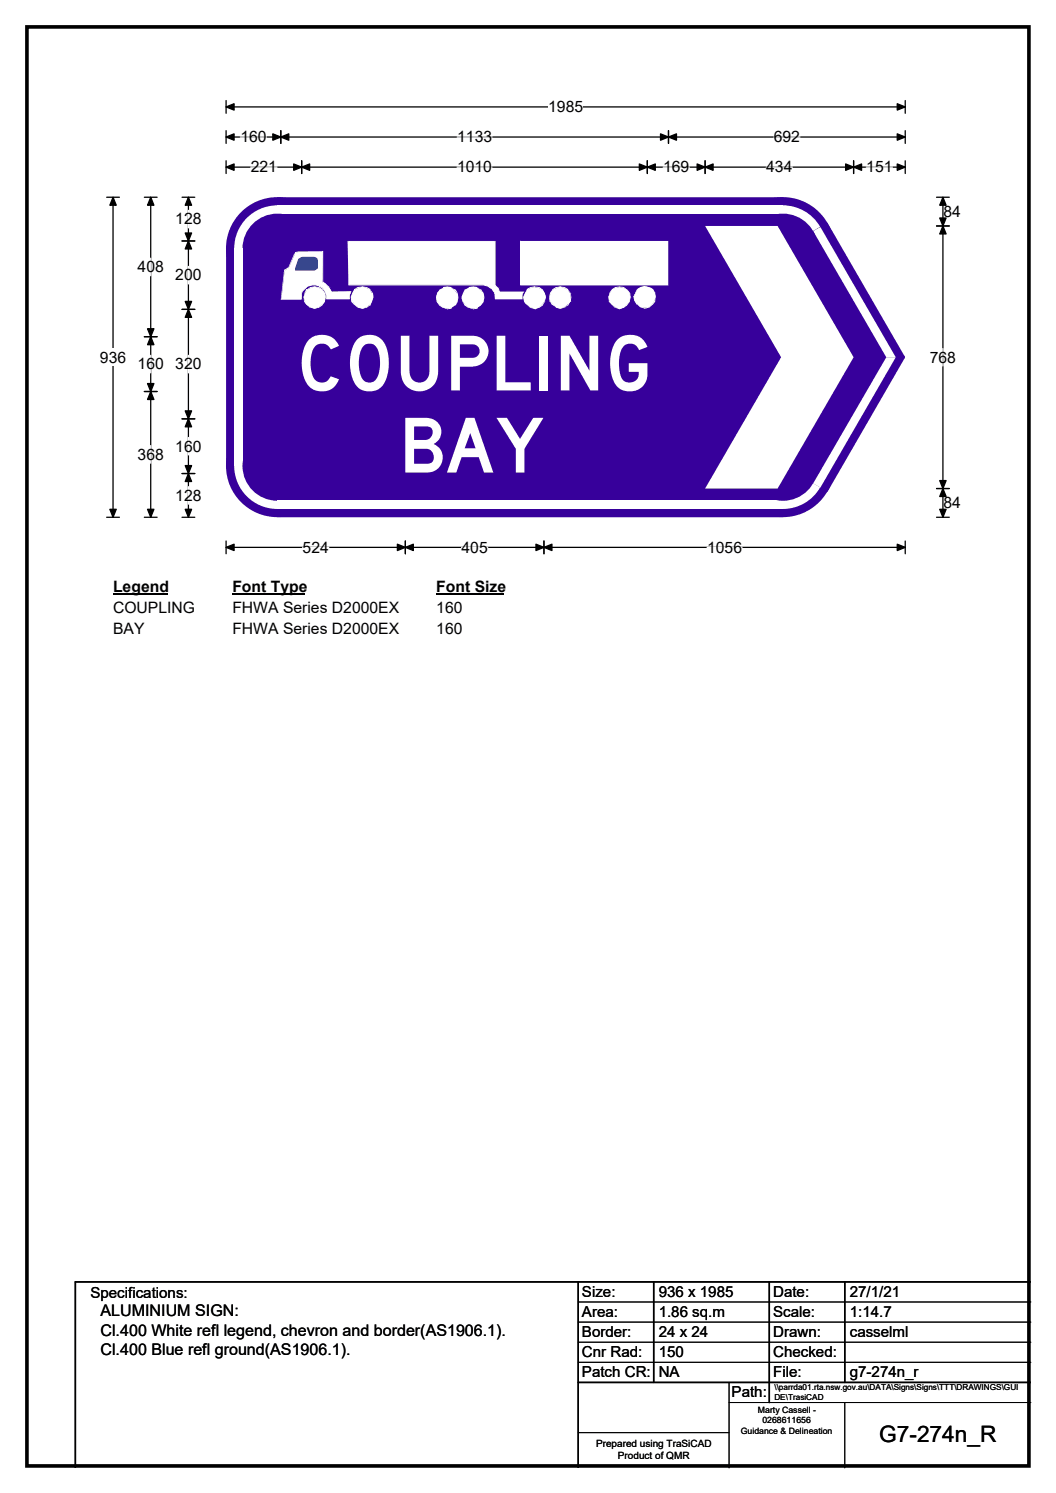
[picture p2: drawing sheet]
<svg xmlns="http://www.w3.org/2000/svg" width="210mm" height="297mm" viewBox="0 0 210 297" stroke-linecap="round" stroke-linejoin="round" font-family="sans-serif">
<path d="M5.4 5.4h199.2v286.3h-199.2z" fill="none" stroke="#000" stroke-width=".72"/>
<path d="M45 21.3h135M45 20v2.5M180 20v2.5" fill="none" stroke="#000" stroke-width=".25"/>
<path d="M45 21.3l1.5-.7v1.3zM178.4 20.6l1.6 .7-1.6 .6z" fill="#000" stroke="#000" stroke-width=".25"/>
<path d="M109 19.5h7v3.5h-7z" fill="#fff"/>
<g fill="none" stroke="#000" stroke-width=".25">
<path d="M21.2 39.2h2.5M22.5 39.2v63.7M45 27.3h135M45 26v2.5M45 32v2.5M45 33.3h135M55.8 26v2.5M60 32v2.5M128.7 32v2.5M132.9 26v2.5M140.2 32v2.5M169.7 32v2.5"/>
<path d="M180 26v2.5M180 32v2.5M21.2 102.9h2.5M45 107.6v2.6M45 108.9h135M80.6 107.6v2.6M108.2 107.6v2.6M180 107.6v2.6"/>
</g>
<g fill="#000" stroke="#000" stroke-width=".25">
<path d="M22.5 39.2l.6 1.6h-1.3zM45 27.3l1.5-.7v1.3zM45 33.3l1.5-.7v1.3zM55.8 27.3l1.6-.7v1.3zM54.3 26.6l1.5 .7-1.5 .6zM60 33.3l1.6-.7v1.3zM58.4 32.6l1.6 .7-1.6 .6zM127.1 32.6l1.6 .7-1.6 .6zM128.7 33.3l1.6-.7v1.3zM131.3 26.6l1.6 .7-1.6 .6zM132.9 27.3l1.6-.7v1.3zM138.6 32.6l1.6 .7-1.6 .6z"/>
<path d="M140.2 33.3l1.6-.7v1.3zM168.1 32.6l1.6 .7-1.6 .6zM169.7 33.3l1.6-.7v1.3zM178.4 26.6l1.6 .7-1.6 .6zM178.4 32.6l1.6 .7-1.6 .6zM21.8 101.3h1.3l-.6 1.6zM45 108.9l1.5-.6v1.2zM80.6 108.9l1.6-.6v1.2zM79 108.3l1.6 .6-1.6 .6zM106.6 108.3l1.6 .6-1.6 .6zM108.2 108.9l1.5-.6v1.2zM178.4 108.3l1.6 .6-1.6 .6z"/>
</g>
<path d="M47.8 27.3h5.2M49.9 33.3h5.2M90.9 33.3h6.9M90.9 27.3h7M131.9 33.3h5.2M152.4 33.3h5.2M153.9 27.3h5.2M172.3 33.3h5.2M60.2 108.9h5.2M91.8 108.9h5.2M140.6 108.9h7" fill="none" stroke="#fff" stroke-width=".25"/>
<path d="M19.9 69.3h5.2v3.5h-5.2z" fill="#fff"/>
<g fill="none" stroke="#000" stroke-width=".25">
<path d="M28.7 39.2h2.5M30 39.2v63.7M36.2 39.2h2.5M37.5 39.2v63.7M186.2 39.2h2.6M187.5 39.2v63.7M36.2 47.9h2.5M186.2 45h2.6M28.7 67h2.5M28.7 77.9h2.5M36.2 61.6h2.5M36.2 83.3h2.5"/>
<path d="M36.2 94.2h2.5M186.2 97.2h2.6M28.7 102.9h2.5M36.2 102.9h2.5M186.2 102.9h2.6"/>
</g>
<g fill="#000" stroke="#000" stroke-width=".25">
<path d="M30 39.2l.6 1.6h-1.3zM37.5 39.2l.6 1.6h-1.3zM187.5 39.2l.6 1.6h-1.2zM37.5 47.9l.6 1.6h-1.3zM36.8 46.4h1.3l-.6 1.5zM187.5 45l.6 1.5h-1.2zM186.9 43.4h1.2l-.6 1.6zM30 67l.6 1.6h-1.3zM29.3 76.3h1.3l-.6 1.6zM29.3 65.4h1.3l-.6 1.6zM30 77.9l.6 1.6h-1.3zM36.8 60h1.3l-.6 1.6z"/>
<path d="M37.5 61.6l.6 1.5h-1.3zM36.8 81.7h1.3l-.6 1.6zM37.5 83.3l.6 1.6h-1.3zM36.8 92.6h1.3l-.6 1.6zM37.5 94.2l.6 1.6h-1.3zM186.9 95.6h1.2l-.6 1.6zM187.5 97.2l.6 1.6h-1.2zM29.3 101.3h1.3l-.6 1.6zM36.8 101.3h1.3l-.6 1.6zM186.9 101.3h1.2l-.6 1.6z"/>
</g>
<path d="M30 51.4v3.5M37.5 41.8v3.5M37.5 53v3.5M30 70.7v3.5M37.5 70.7v3.5M187.5 69.3v3.5M30 88.6v3.6M37.5 87v3.5M37.5 96.8v3.5" fill="none" stroke="#fff" stroke-width=".25"/>
<path d="M22.5 114.9h10.7v3.5h-10.7z" fill="#fff"/>
<path d="M22.5 118.2h10.7" fill="none" stroke="#000" stroke-width=".32"/>
<path d="M46.2 114.9h14.4v3.5h-14.4z" fill="#fff"/>
<path d="M46.2 118.2h14.4" fill="none" stroke="#000" stroke-width=".32"/>
<path d="M86.8 114.9h13.4v3.5h-13.4z" fill="#fff"/>
<path d="M86.8 118.2h13.4" fill="none" stroke="#000" stroke-width=".32"/>
<g fill="#fff">
<path d="M22.5 119.1h16.2v3.5h-16.2z"/>
<path d="M46.2 119.1h33.1v3.5h-33.1z"/>
<path d="M86.8 119.1h5.2v3.5h-5.2z"/>
<path d="M22.5 123.3h6.2v3.5h-6.2z"/>
<path d="M46.2 123.3h33.1v3.5h-33.1z"/>
<path d="M86.8 123.3h5.2v3.5h-5.2z"/>
</g>
<g fill="#37009b">
<path d="M45 49.4l10.2-10.2h100.5l8.8 5.1 15.4 26.6v.3l-15.4 26.6-8.8 5.1h-100.5l-10.2-10.2z" fill-rule="evenodd"/>
<circle cx="55.1" cy="49.4" r="10.2"/>
<circle cx="55.1" cy="92.7" r="10.2"/>
<circle cx="155.7" cy="92.7" r="10.2"/>
<circle cx="179.6" cy="71.1" r=".34"/>
<circle cx="155.7" cy="49.4" r="10.2"/>
</g>
<g fill="#fff">
<path d="M55.2 40.9h100.5v1.6h-100.5z" fill-rule="evenodd"/>
<path d="M49.1 43.4a8.6 8.6 0 0 1 6-2.5v8.5h-8.5a8.6 8.6 0 0 1 2.5-6z" fill-rule="evenodd"/>
</g>
<circle cx="55.2" cy="49.4" r="6.9" fill="#37009b"/>
<g fill="#fff">
<path d="M46.6 49.4h1.6v43.3h-1.6z" fill-rule="evenodd"/>
<path d="M46.6 92.6v.1h8.5v8.6a8.6 8.6 0 0 1-8.5-8.7z" fill-rule="evenodd"/>
</g>
<circle cx="55.2" cy="92.7" r="6.9" fill="#37009b"/>
<g fill="#fff">
<path d="M55.2 99.7h100.5v1.6h-100.5z" fill-rule="evenodd"/>
<path d="M155.7 92.7l7.4 4.3a8.5 8.5 0 0 1-7.5 4.3h.1z" fill-rule="evenodd"/>
</g>
<circle cx="155.7" cy="92.7" r="6.9" fill="#37009b"/>
<g fill="#fff">
<path d="M176.2 71.1h1.9l-15 25.9-1.4-.8z"/>
<path d="M161.7 46l1.4-.8 15 25.9h-1.9z"/>
<path d="M155.6 40.9a8.6 8.6 0 0 1 7.5 4.2l-7.4 4.3v-8.5z" fill-rule="evenodd"/>
</g>
<circle cx="155.7" cy="49.4" r="6.9" fill="#37009b"/>
<g fill="#fff">
<path d="M140.2 45h14.4l15.1 26.1-15.1 26.1h-14.4l15.1-26.1z" fill-rule="evenodd"/>
<path d="M103.5 48h.2v8.7h-.2zM103.5 56.7v.1zM103.5 56.7h29.3v.1h-29.3zM132.8 56.7l.1 .1zM132.7 48h.2v8.7h-.2zM132.8 47.9l.1 .1zM103.5 47.9h29.3v.1l-29.3 .1zM103.5 47.9v.1z" fill-rule="evenodd"/>
<path d="M104.9 57.6a2.52 2.52 0 0 1 3 0 1.94 1.94 0 0 1-.1 3l-.6 .6a2.52 2.52 0 0 1-3-1.2l-.1-.9z" fill-rule="evenodd"/>
<path d="M104 59.1h.2l.2 .9h-.2zM104.4 59.8l.5 .7-.3 .1-.4-.6zM104.6 60.6h.2zM104.8 60.5l.7 .6-.1 .1zM105.4 61.1v.1zM105.5 61.1l.9 .1v.3l-1-.3zM106.4 61.4v.1zM106.4 61.2l.8-.1-.8 .4zM107.2 61.2h.1zM107.2 61.1l.6-.5 .1 .2-.6 .4zM107.8 60.6l.1 .2zM108.2 60h.1l-.4 .8-.1-.2zM108.2 60h.1zM108.3 59.1h.2l-.2 .9h-.1zM108.2 58.4l.3 .7h-.2zM107.9 57.6l.4 .8-.1 .1-.4-.8zM107.3 57.1l.6 .5-.1 .1-.6-.4zM107.2 57.1h.1l-.1 .2zM106.2 57l1 .1v.2l-1-.2zM106.2 57v.1zM105.5 57.1l.7-.1 .2 .1-.9 .2zM105.5 57.1v.2zM104.8 57.5l.7-.4v.2l-.6 .4zM104.8 57.5l.1 .1zM104.8 57.6h.1l-.4 .8-.1-.1zM104.4 58.3l.1 .1-.3 .7h-.2zM104 59.1h.1z" fill-rule="evenodd"/>
<path d="M109.9 57.6l1.5-.6 .8 .3a2.06 2.06 0 0 1 1.3 1.9 2.06 2.06 0 0 1-1.3 1.9l-.8 .3a2.62 2.62 0 0 1-2.1-2.3l.2-.8z" fill-rule="evenodd"/>
<path d="M109.2 59.1l.3 .7-.2 .2zM109.4 59.8l-.1 .2zM109.5 59.8l.4 .7-.2 .1-.3-.6zM109.7 60.6h.2zM109.7 60.6l.2-.1 .7 .6zM110.6 61.1v.1zM110.6 61l.8 .2v.2l-.8-.2zM111.4 61.2l.8-.1-.8 .3zM112.2 61.1v.1zM112.2 61.1l.7-.5v.2l-.7 .4zM112.9 60.6l.1 .2zM113.2 59.8l.2 .2-.4 .8-.1-.2zM113.4 60h.1zM113.5 59.1h.1l-.1 .9h-.3zM113.5 59.1h.1zM113.4 58.4h.1l.1 .7h-.1zM113.4 58.4h.1zM112.9 57.6l.6 .8zM113 57.5l-.1 .1zM112.2 57.1l.8 .4-.1 .2-.7-.4zM112.2 57.1v.2zM111.4 57l.8 .1v.2l-.8-.2zM110.7 57.1l.7-.1-.7 .3zM110.6 57.1l.1 .2zM109.9 57.5l.7-.4 .1 .2-.7 .3zM109.9 57.5v.1zM109.9 57.5l.1 .1-.4 .7h-.2zM109.4 58.3h.1zM109.4 58.3h.2l-.4 .8zM109.2 59.1h.1z" fill-rule="evenodd"/>
<path d="M121.7 57.6a2.2 2.2 0 0 1 2.7-.1 2.2 2.2 0 0 1 .8 2.5l-1.2 1.2-.8 .2a2.58 2.58 0 0 1-2.2-2.3z" fill-rule="evenodd"/>
<path d="M121 59.1h.1l.1 .9h-.1zM121.1 60h.1zM121.2 59.8l.5 .7-.1 .1-.5-.6zM121.6 60.6l.1-.1 .6 .6-.1 .1zM122.3 61.1l-.1 .1zM122.3 61.1l.9 .1v.3zM123.2 61.4v.1zM123.2 61.2l.8-.1-.8 .4zM123.9 61.1l.7-.5 .1 .2-.7 .4zM124.7 60.6v.2zM124.6 60.6l.6-.6-.5 .8zM125.2 59.1h.2l-.2 .9h-.1zM125.3 59.1h.1zM125.1 58.4h.2l.1 .7h-.2zM125.2 58.4h.1zM124.8 57.6l.5 .8-.2 .1-.4-.8zM124.7 57.6h.1zM124 57.1l.7 .6-.8-.4zM124 57.1v.2zM123.2 57l.8 .1v.2l-.8-.2zM123.2 57v.1zM122.3 57.1l.9-.1-.8 .3zM122.3 57.1v.2zM121.7 57.5l.6-.4 .1 .2-.7 .4zM121.7 57.5l-.1 .1zM121.6 57.6h.2l-.5 .8-.1-.1zM121.2 58.3h.1zM121.2 58.3l.1 .1-.3 .7z" fill-rule="evenodd"/>
<path d="M126.8 57.5a2.14 2.14 0 0 1 3.4 .8 2.14 2.14 0 0 1-2 2.9l-.9-.1-1.1-1.3-.2-.8z" fill-rule="evenodd"/>
<path d="M125.9 59.1l.3-.1 .2 .8h-.2zM126.2 59.8h.2l.4 .7-.2 .1zM126.7 60.5l-.1 .1zM126.7 60.5l.7 .5-.1 .1zM127.4 61l.8 .2v.2l-.9-.3zM128.2 61.2v.2zM128.2 61.2l.8-.2v.2l-.8 .2zM129 61.1l.2 .1zM129 61l.6-.5 .2 .1-.6 .5zM129.6 60.6h.2zM130.2 59.8l.1 .2-.5 .6-.2-.1zM130.2 59.8l.1 .2zM130.3 59l.1 .1-.1 .9-.1-.2zM130.4 59v.1zM130.2 58.4h.1l.1 .6-.1 .1zM130.3 58.3v.1zM129.6 57.6l.2-.1 .5 .8-.1 .1zM129.8 57.5v.1zM129 57.3l.2-.2 .6 .4-.2 .1zM129 57.1h.2zM128.1 56.9l.9 .2v.2l-.9-.2zM128.1 56.9v.1zM127.4 57.1l.7-.2v.2l-.7 .2zM126.7 57.5l.7-.4v.2l-.6 .3zM126.7 57.5h.1zM126.7 57.5l.1 .1-.3 .7-.1-.2zM126.4 58.1v.2zM126.4 58.3h.1l-.5 .8-.1-.1zM125.9 59h.1l-.1 .1z" fill-rule="evenodd"/>
<path d="M69.3 48h29.1v8.8l.7 .5 .2 .7h4.8l-.3 .8v.7h-5.4a2.46 2.46 0 0 0-2.3-2.8h-26.8z" fill-rule="evenodd"/>
<path d="M69.1 48h.3v8.7h-.1zM69.3 56.7v.1zM69.3 56.7h26.8v.1h-26.8zM96.1 56.7h.4v.2zM96.5 56.7v.1zM96.5 56.7l.4 .1v.2l-.4-.1zM96.9 56.8v.1zM96.9 56.8l.7 .3-.2 .2-.5-.3zM97.4 57.1h.2zM97.4 57.3l.2-.2 .3 .5zM97.9 57.5h.1l-.1 .1zM97.8 57.6l.2-.1 .3 .5-.1 .1zM98.2 58h.1zM98.2 58.1l.1-.1 .1 .5-.1 .2zM98.4 58.5v.2zM98.3 58.7h.1l.1 .8h-.1zM98.4 59.4h5.4v.1h-5.4zM103.8 59.5h.1zM103.8 58.8h.1v.7h-.2zM104 58h.1l-.3 .8zM104.1 58h.1zM99.3 58h4.8v.1h-4.8zM99.3 58v.1zM99 57.4l.2-.1 .2 .7-.1 .1zM99.1 57.3h.1zM98.4 56.8l.1-.1 .6 .6-.1 .1zM98.3 56.8h.1zM98.3 48h.2v8.8h-.2zM98.4 47.9l.1 .1zM69.3 47.9h29.1v.2h-29.1zM69.1 47.9l.2 .1z" fill-rule="evenodd"/>
<path d="M92.5 57.6a2.19 2.19 0 0 1 3.7 1.2 2.19 2.19 0 0 1-3 2.4l-.8-.6-.6-1.5z" fill-rule="evenodd"/>
<path d="M92 59.1l.2 .9h-.2l-.2-.7zM92 60h.1zM92 60l.5 .6-.1 .2zM92.4 60.6v.2zM92.5 60.6l.7 .5-.2 .1-.6-.4zM93 61.2h.2zM93.2 61.1l.9 .4zM94.1 61.4v.1zM94.1 61.4l.8-.3v.3l-.8 .1zM94.9 61.2v.2zM94.8 61.1l.7-.5 .1 .2-.7 .4zM95.9 60l.2 .2-.5 .6-.1-.2zM96.1 60v.2zM96.1 59.1l.2 .2-.2 .9-.2-.2zM96.2 59.1l.1 .2zM95.9 58.5h.3l.1 .6-.2 .2zM96.2 58.4l-.1 .1zM95.7 57.6l.5 .8-.3 .1-.3-.8zM95.7 57.6l-.1 .1zM94.8 57.4l.1-.1 .8 .3-.1 .1zM94.9 57.1v.2zM94.1 57l.8 .1v.3l-.8-.1zM94.1 57v.1zM93.2 57.1l.9-.1v.3l-.7 .1zM93.2 57.1v.2zM92.5 57.6l.7-.3 .2 .1-.9 .3zM92.4 57.6h.1zM92.4 57.6l.3 .1-.5 .7-.1-.1zM92.1 58.3l.1 .1zM92.1 58.3l.2 .1-.3 .9-.2-.2zM91.8 59.1v.2z" fill-rule="evenodd"/>
<path d="M87.5 57.6a2.16 2.16 0 0 1 3.2 .5 2.16 2.16 0 0 1-.9 3.1 2.21 2.21 0 0 1-3.1-2.1z" fill-rule="evenodd"/>
<path d="M86.8 59.1l.2 .9h-.2l-.1-.7zM86.8 60h.1zM86.8 60h.2l.5 .6-.1 .2zM87.4 60.6v.2zM87.5 60.6l.6 .5-.1 .1-.6-.4zM88 61.2h.1zM88.1 61.1l.8 .4zM88.9 61.4v.1zM88.9 61.4l.9-.3v.3l-.9 .1zM89.8 61.2v.2zM89.7 61.1l.7-.5v.2l-.6 .4zM90.4 60.8h.2zM90.3 60.6l.5-.6 .1 .2-.3 .6zM90.9 60v.2zM90.9 59.1l.2 .2-.2 .9-.1-.2zM91 59.1l.1 .2zM90.8 58.5h.2l.1 .6-.2 .2zM91 58.4l-.1 .1zM90.4 57.7l.2-.1 .4 .8-.1 .1zM90.4 57.7l.2-.1zM89.8 57.3l.8 .3-.2 .1zM89.8 57.1v.2zM88.9 57l.9 .1v.3l-.9-.1zM88.9 57v.1zM88.1 57.1l.8-.1v.3l-.7 .1zM88.1 57.1l.1 .2zM87.5 57.6l.6-.3 .1 .1-.7 .3zM87.5 57.6l.1 .1-.4 .7-.3-.1zM86.9 58.3l.1 .1zM86.9 58.3l.3 .1-.4 .9-.1-.2zM86.7 59.1v.2z" fill-rule="evenodd"/>
<path d="M70.5 57.6l1.6-.6 .8 .3a2.06 2.06 0 0 1 1.3 1.9 2.06 2.06 0 0 1-1.3 1.9l-.8 .3a2.84 2.84 0 0 1-2.4-2.3z" fill-rule="evenodd"/>
<path d="M69.7 59.1l.5 .7-.4 .2zM70.1 59.8l-.3 .2zM69.8 60l.4-.2 .3 .7-.1 .1zM70.4 60.6h.1zM70.4 60.6l.1-.1 .6 .5-.1 .1zM71 61.1l.1 .1zM71.1 61l1 .2v.2l-1-.2zM72.1 61.2l.8-.1-.8 .3zM72.9 61.1v.1zM72.8 61.1l.7-.5v.2l-.6 .4zM73.5 60.6l.1 .2zM73.9 59.8l.1 .2-.4 .8-.2-.2zM74 59.1h.3l-.4 .9zM74.2 59.1h.1zM73.9 58.4h.3l.1 .7h-.3zM74 58.4h.2zM73.5 57.6l.7 .8h-.2zM73.6 57.5l-.1 .1zM72.9 57.1l.7 .4-.1 .2-.6-.4zM72.9 57.1v.2zM72.1 57l.8 .1v.2l-.8-.2zM71.1 57.1l1-.1v.1l-.9 .2zM71.1 57.1l.1 .2zM70.5 57.5l.6-.4 .1 .2-.7 .3zM70.5 57.5v.1zM70.5 57.5l.2 .1-.4 .7h-.2zM70.1 58.3h.1zM70.1 58.3h.2l-.6 .8z" fill-rule="evenodd"/>
<path d="M61.1 57.6l1.5-.6 .8 .3a2.06 2.06 0 0 1 1.3 1.9 2.06 2.06 0 0 1-1.3 1.9l-.8 .3a2.33 2.33 0 0 1-2.2-2.3z" fill-rule="evenodd"/>
<path d="M60.4 59.1h.1l.1 .7-.1 .2zM60.6 59.8l-.1 .2zM60.6 59.8l.5 .7-.2 .1-.4-.6zM60.9 60.6l.2-.1 .6 .5-.2 .1zM61.5 61.1l.2 .1zM61.7 61l.9 .2v.2l-.9-.2zM62.6 61.2l.8-.1-.8 .3zM63.4 61.1v.1zM63.3 61.1l.6-.5 .2 .2-.7 .4zM64.1 60.6v.2zM64.4 59.8l.2 .2-.5 .8-.2-.2zM64.6 59.1h.2l-.2 .9h-.2zM64.7 59.1h.1zM64.4 58.4h.3l.1 .7h-.2zM64.6 58.4h.1zM64.1 57.6l.6 .8h-.3zM64.1 57.5l.1 .1zM63.4 57.1l.7 .4v.2l-.8-.4zM63.4 57.1v.2zM62.6 57l.8 .1v.2l-.8-.2zM61.7 57.1l.9-.1-.8 .3zM61.7 57.1v.2zM61.1 57.5l.6-.4 .1 .2-.7 .3zM60.9 57.5l.2 .1zM60.9 57.5l.3 .1-.6 .7zM60.6 58.3h.1zM60.6 58.3h.1l-.3 .8z" fill-rule="evenodd"/>
<path d="M58.8 50.2l5.4-.2v6.2l.5 .2 .8 .9 .5 .7h3.7l-.2 .8v.7h-4.6a2.47 2.47 0 0 0-1.3-2.6 2.47 2.47 0 0 0-2.9 .5l-.7 .6-.1 1.5h-4l.7-5.4 .1-.3 .7-.5z" fill-rule="evenodd"/>
<path d="M55.9 59.4h4v.2h-4zM59.9 59.5v.1zM59.8 58.8h.2l-.1 .7h-.1zM59.8 58.7l.1 .1zM60 57.9l.2 .1-.3 .8-.1-.1zM60 57.9v.1zM60 57.9l.6-.5 .1 .1-.5 .5zM60.6 57.4h.1zM60.6 57.4l.6-.6 .1 .1-.6 .6zM61.2 56.8l.1 .1zM61.2 56.8l.8-.2v.2l-.7 .2zM62 56.6v.1zM62 56.6h.8v.2h-.8zM62.8 56.6v.1zM62.8 56.6l.7 .2v.2l-.7-.2zM63.5 56.8v.1zM63.5 56.8l.7 .5-.1 .1-.7-.4zM64.1 57.4l.1-.1 .5 .6-.1 .1zM64.6 57.9h.1zM64.6 57.9l.4 .8-.1 .1zM64.9 58.8l.1-.1zM64.9 58.8h.1v.7h-.1zM64.9 59.4h4.6v.1h-4.6zM69.4 58.8h.1v.7h-.1zM69.4 58.7l.1 .1zM69.7 58h.1l-.3 .8-.1-.1zM69.7 57.9l.1 .1zM66 58l3.7-.1v.2h-3.7zM65.7 58l.3 .1zM65.4 57.3l.6 .7h-.3zM65.5 57.1v.2zM65 56.7l.5 .4-.1 .2-.5-.5zM65 56.7v.1zM64.7 56.4l.3 .3-.1 .1-.3-.2zM64.2 56.2l.1-.2 .4 .4-.1 .2zM64.1 50h.2v6.2h-.1zM64.2 49.9l.1 .1zM59.3 50l4.9-.1v.1l-4.9 .1zM59.3 50v.1zM58.8 50.1l.5-.1-.5 .5zM58.8 50.1v.1zM58.8 50.1l.2 .1-.4 .5-.1-.1zM58.5 50.6l.1 .1zM58.5 50.6l.1 .1-1.3 2.6zM57.4 53.3v.1zM56.7 53.6l.6-.4 .1 .2-.7 .4zM56.6 53.6l.1 .2zM56.6 53.6l.2 .2-.3 .3zM56.5 54.1h.1zM56.5 54.1h.1l-.7 5.4h-.1zM55.8 59.5l.1 .1z" fill-rule="evenodd"/>
<path d="M59.1 53.8h3.5v.1h-3.5zM62.6 53.8v.1zM62.8 53.6l.1 .2-.3 .1zM62.9 53.6v.2zM62.8 53.6l.4-.2-.3 .4zM63.2 53h.1l-.2 .4zM63.2 53h.1zM63.2 51.8h.1v1.2h-.1zM63.3 51.6l-.1 .2zM63.1 51.4l.2 .2-.1 .2zM63.1 51.4h.1zM62.9 51.1l.3 .3-.1 .1-.3-.3zM62.9 51.1l-.1 .1zM62.5 50.9l.4 .2-.1 .1-.3-.1zM62.5 50.9v.2zM60.2 50.9h2.3v.2l-2.3 .1zM60.2 50.9v.2zM59.7 51.2l.5-.3 .2 .3-.6 .1zM59.7 51.2h.1zM59.3 51.5l.4-.3 .1 .1-.4 .3zM59.3 51.5l.1 .1-.8 1.8zM58.6 53.4h.1zM58.6 53.4l.2 .2-.1 .2zM58.7 53.6l.4 .3-.4-.1zM59.1 53.8v.1z" fill-rule="evenodd"/>
</g>
<path d="M103.5 48h29.3v8.7h-29.3z" fill="#fff"/>
<path d="M59.3 51.5l.9-.4 2.6 .1 .3 .2 .1 .4v1.6l-.6 .4h-3.9v-.4z" fill-rule="evenodd" fill="#283985"/>
<path d="M115 255v37M130 255v20M153 255v24M168 255v20M205 255h-190v37M115 275h90" fill="none" stroke="#000" stroke-width=".3"/>
<path d="M115 259h90M115 263h90M115 267h90M115 271h90M145 279h60M145 275v17M168 279v13M115 285h30" fill="none" stroke="#000" stroke-width=".2"/>
<g font-size="15.1" fill="#fff">
<text x="58.9" y="77.7">COUPLING</text>
<text x="79.3" y="94">BAY</text>
</g>
<text font-size="4.5" x="174.8" y="286.9">G7-274n_R</text>
<g font-size="3.2">
<text x="20" y="261.9">ALUMINIUM SIGN:</text>
<text x="20" y="265.7">Cl.400 White refl legend, chevron and border(AS1906.1).</text>
<text x="20" y="269.6">Cl.400 Blue refl ground(AS1906.1).</text>
</g>
<g font-size="3.1">
<text x="109" y="22.3">1985</text>
<text x="47.8" y="28.3">160</text>
<text x="90.9" y="28.3">1133</text>
<text x="153.9" y="28.3">692</text>
<text x="49.9" y="34.3">221</text>
<text x="90.9" y="34.3">1010</text>
<text x="131.9" y="34.3">169</text>
<text x="152.4" y="34.3">434</text>
<text x="172.3" y="34.3">151</text>
<text x="34.9" y="44.6">128</text>
<text x="187.6" y="43.1">84</text>
<text x="27.4" y="54.2">408</text>
<text x="34.9" y="55.8">200</text>
<text x="19.9" y="72.1">936</text>
<text x="27.4" y="73.5">160</text>
<text x="34.9" y="73.5">320</text>
<text x="184.9" y="72.1">768</text>
<text x="34.9" y="89.8">160</text>
<text x="27.4" y="91.4">368</text>
<text x="34.9" y="99.6">128</text>
<text x="187.6" y="101.1">84</text>
<text x="60.2" y="110">524</text>
<text x="91.8" y="110">405</text>
<text x="140.6" y="110">1056</text>
<text x="22.5" y="117.7">Legend</text>
<text x="46.2" y="117.7">Font Type</text>
<text x="86.8" y="117.7">Font Size</text>
<text x="22.5" y="121.9">COUPLING</text>
<text x="46.2" y="121.9">FHWA Series D2000EX</text>
<text x="86.8" y="121.9">160</text>
<text x="22.5" y="126.1">BAY</text>
<text x="46.2" y="126.1">FHWA Series D2000EX</text>
<text x="86.8" y="126.1">160</text>
</g>
<g font-size="3">
<text x="115.7" y="258">Size:</text>
<text x="131" y="258">936 x 1985</text>
<text x="153.7" y="258">Date:</text>
<text x="169" y="258">27/1/21</text>
<text x="18" y="258.2">Specifications:</text>
<text x="115.7" y="262">Area:</text>
<text x="131" y="262">1.86 sq.m</text>
<text x="153.7" y="262">Scale:</text>
<text x="169" y="262">1:14.7</text>
<text x="115.7" y="266">Border:</text>
<text x="115.7" y="270">Cnr Rad:</text>
<text x="131" y="266">24 x 24</text>
<text x="131" y="270">150</text>
<text x="153.7" y="266">Drawn:</text>
<text x="153.7" y="270">Checked:</text>
<text x="169" y="266">casselml</text>
<text x="115.7" y="274">Patch CR:</text>
<text x="131" y="274">NA</text>
<text x="153.7" y="274">File:</text>
<text x="169" y="274">g7-274n_r</text>
<text x="145.5" y="278">Path:</text>
</g>
<g font-size="2">
<text x="118.5" y="287.8">Prepared using TraSiCAD</text>
<text x="122.9" y="290.2">Product of QMR</text>
</g>
<g font-size="1.7">
<text x="150.7" y="281.1">Marty Cassell -</text>
<text x="147.3" y="285.2">Guidance &amp; Delineation</text>
<text x="151.6" y="283.1">0268611656</text>
</g>
<g font-size="1.6">
<text x="154" y="276.6">\\parrda01.rta.nsw.gov.au\DATA\Signs\Signs\TTT\DRAWINGS\GUI</text>
<text x="154" y="278.5">DE\TrasiCAD</text>
</g>
</svg>
